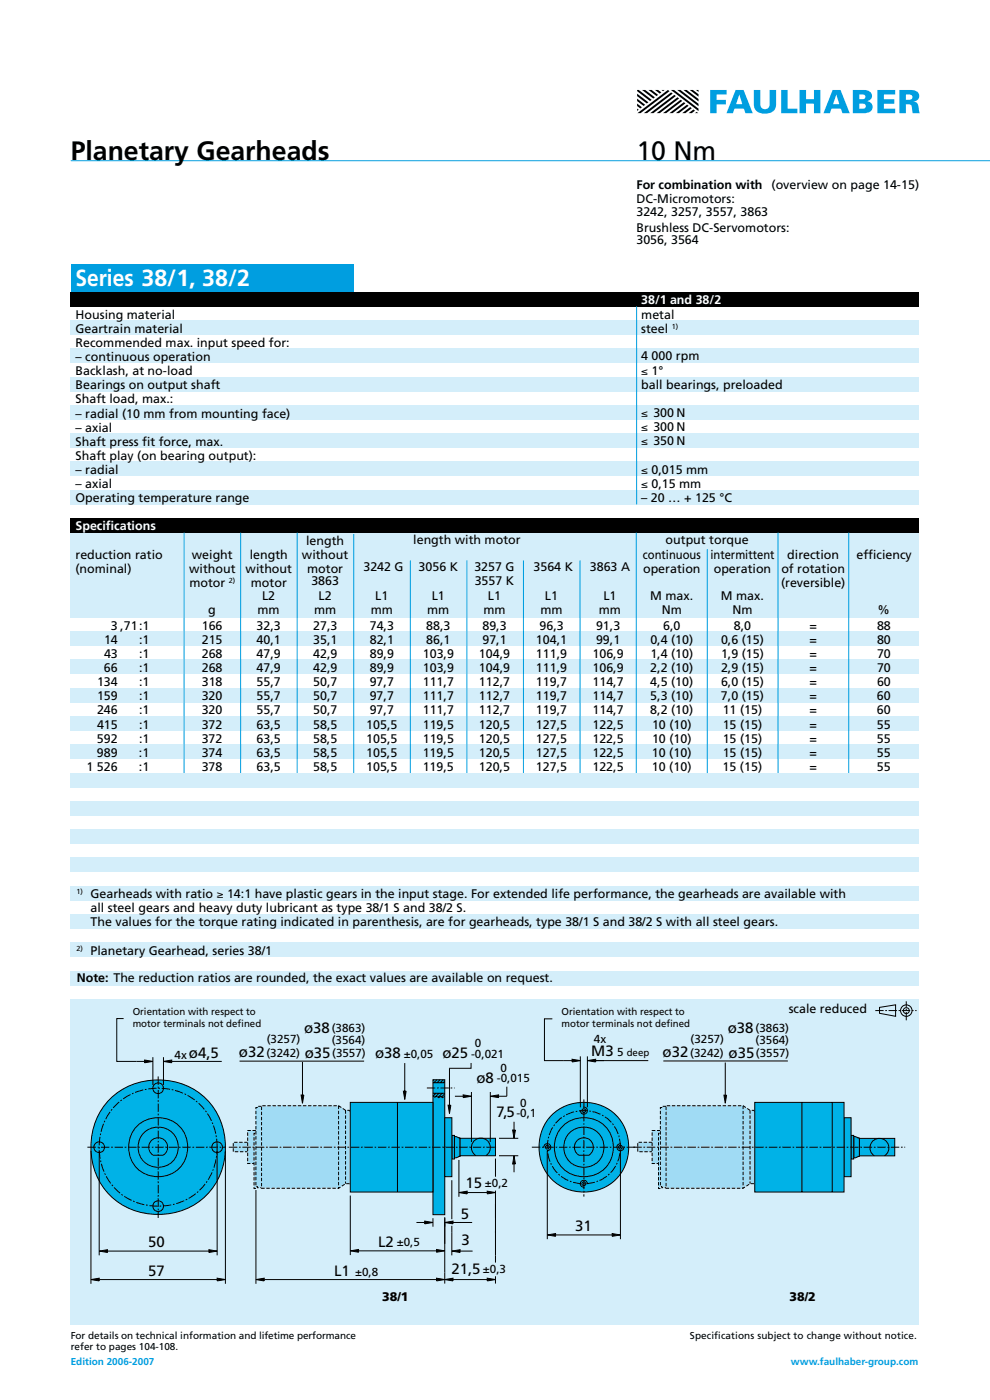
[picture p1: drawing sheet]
<svg xmlns="http://www.w3.org/2000/svg" width="210mm" height="297mm" viewBox="0 0 210 297" stroke-linecap="round" stroke-linejoin="round" font-family="sans-serif">
<path d="M15 112.8h180v18.2h-180z" fill-rule="evenodd" fill="#d4eefa"/>
<path d="M15 110h180v3h-180z" fill-rule="evenodd" fill="#000"/>
<g fill="#d4eefa">
<path d="M15 188h180v3h-180z" fill-rule="evenodd"/>
<path d="M15 212h180v69h-180z" fill-rule="evenodd"/>
</g>
<path d="M15 56h60v6h-60z" fill-rule="evenodd" fill="#009ee0"/>
<path d="M15 206h180v3h-180z" fill-rule="evenodd" fill="#d4eefa"/>
<path d="M15 62h180v3h-180z" fill-rule="evenodd" fill="#000"/>
<g fill="#d4eefa">
<path d="M15 68h180v3h-180z" fill-rule="evenodd"/>
<path d="M15 74h180v3h-180z" fill-rule="evenodd"/>
<path d="M15 80h180v3h-180z" fill-rule="evenodd"/>
<path d="M15 86h180v3h-180z" fill-rule="evenodd"/>
<path d="M15 92h180v3h-180z" fill-rule="evenodd"/>
<path d="M15 98h180v3h-180z" fill-rule="evenodd"/>
<path d="M15 104h180v3h-180z" fill-rule="evenodd"/>
<path d="M15 134h180v3h-180z" fill-rule="evenodd"/>
<path d="M15 140h180v3h-180z" fill-rule="evenodd"/>
<path d="M15 146h180v3h-180z" fill-rule="evenodd"/>
<path d="M15 152h180v3h-180z" fill-rule="evenodd"/>
<path d="M15 158h180v3h-180z" fill-rule="evenodd"/>
<path d="M15 164h180v3h-180z" fill-rule="evenodd"/>
<path d="M15 170h180v3h-180z" fill-rule="evenodd"/>
<path d="M15 176h180v3h-180z" fill-rule="evenodd"/>
<path d="M15 182h180v3h-180z" fill-rule="evenodd"/>
<path d="M15 200h180v3h-180z" fill-rule="evenodd"/>
<path d="M15 194h180v3h-180z" fill-rule="evenodd"/>
</g>
<path d="M15 34.1h195.1" fill="none" stroke="#009ee0" stroke-width=".21"/>
<path d="M135 19h60.1v5.3h-60.1z" fill-rule="evenodd" fill="#fff"/>
<g fill="#000">
<path d="M138.9 19.1h.7l.7 .5-.3 .3zM140.3 19.1h.7l-.4 .2zM136.6 24l5.8-4.4 .3 .3-5.4 4.1zM142.3 19.1h.7l5.2 4v.5zM143.7 19.1h.6l3.9 2.9v.5zM145 19.1h.7l2.5 1.9v.5zM146.3 19.1h.7l1.2 .9v.5zM147.6 19.1h.6v.4zM135.2 24l6.5-4.9 .3 .2-6.1 4.7zM135.1 23l.4 .3-.4 .2zM135.1 22l1.1 .8-.4 .2-.7-.5zM135.1 20.9l1.8 1.3-.4 .3-1.4-1.1z"/>
<path d="M135.1 19.9l2.4 1.8-.3 .3-2.1-1.6zM135.1 19.1h.4l2.7 2.1-.3 .2-2.8-2.1zM137.9 24l5.1-3.9 .4 .3-4.8 3.6zM136.2 19.1h.7l2 1.6-.3 .2zM137.6 19.1h.6l1.4 1-.3 .3zM139.3 24l4.4-3.4 .3 .3-4 3.1zM140.6 24l3.8-2.8 .3 .2-3.4 2.6zM142 24l3.1-2.3 .3 .2-2.7 2.1zM144.7 24l1.7-1.3 .3 .3-1.3 1zM146.1 24l1-.8 .3 .3-.7 .5zM143.4 24l2.3-1.8 .4 .2-2.1 1.6zM147.4 24l.4-.3 .3 .3z"/>
</g>
<g fill="#009ee0">
<path d="M150.6 19.1h3.5v.9h-2.1v1.2h2v.9h-2v1.9h-1.4z"/>
<path d="M159.9 19.1h1.4v3a.99 .99 0 0 0 1 1.1 .99 .99 0 0 0 1-1.1v-3h1.3v3.1a2.01 2.01 0 0 1-2.3 1.9 2.01 2.01 0 0 1-2.4-1.9z"/>
<path d="M165.7 19.1h1.4v4h2v.9h-3.4z"/>
<path d="M169.6 19.1h1.4v1.9h1.7v-1.9h1.3v4.9h-1.3v-2h-1.7v2h-1.4z"/>
<path d="M186.1 19.1h3.8v.9h-2.4v1.1h2.2v.9h-2.2v1.1h2.4v.9h-3.8z"/>
</g>
<g fill="#009ee0">
<path d="M156.1 19.1h1.6l2 4.9h-1.6l-.3-.9h-2l-.3 .9h-1.4zM156.8 20l-.7 2.1h1.4z" fill-rule="evenodd"/>
<path d="M176.6 19.1h1.7l1.9 4.9h-1.5l-.3-.9h-2l-.4 .9h-1.3zM177.4 20l-.7 2.1h1.3z" fill-rule="evenodd"/>
<path d="M180.9 19.1h2.4a1.32 1.32 0 0 1 1.3 .4 1.32 1.32 0 0 1 .2 1.5l-.9 .5a1.27 1.27 0 0 1 1.2 1.3 1.27 1.27 0 0 1-1.4 1.2h-2.8zM182.3 22v1.1l1.1-.1a.53 .53 0 0 0 .3-.6 .53 .53 0 0 0-.5-.4zM182.3 20v1h.7a.51 .51 0 0 0 .6-.4 .51 .51 0 0 0-.6-.6z" fill-rule="evenodd"/>
<path d="M192.2 20v1.2a1.08 1.08 0 0 0 1.4-.6 .66 .66 0 0 0-.9-.6zM190.8 19.1h2.7a1.24 1.24 0 0 1 1.5 1.1 1.24 1.24 0 0 1-1.3 1.4 1.26 1.26 0 0 1 1.2 1.5l.2 .9h-1.5l-.1-.8a.87 .87 0 0 0-.8-1.1h-.5v1.9h-1.4z" fill-rule="evenodd"/>
</g>
<path d="M182.3 241.5h7.5v3.7h-7.5z" fill="#00b2e7"/>
<path d="M182.3 241.5h7.5v3.7h-7.5z" fill="none" stroke="#000" stroke-width=".21"/>
<path d="M22.8 233.7a14.8 14.8 0 0 1 22.4 1.1 14.7 14.7 0 0 1-4.3 21 14.5 14.5 0 0 1-20.4-6.4 15.2 15.2 0 0 1 2.3-15.7z" fill="#00b2e7"/>
<path d="M22.8 233.7a14.8 14.8 0 0 1 22.4 1.1 14.7 14.7 0 0 1-4.3 21 14.5 14.5 0 0 1-20.4-6.4 15.2 15.2 0 0 1 2.3-15.7z" fill="none" stroke="#000" stroke-width=".21"/>
<path d="M91.8 229.1h2.5v28.6h-2.5z" fill="#00b2e7"/>
<path d="M91.8 229.1h2.5v28.6h-2.5z" fill="none" stroke="#000" stroke-width=".21"/>
<path d="M96.4 241.1l1.2 .3v3.9l-.8 .3h-.4z" fill="#00b2e7"/>
<path d="M96.4 241.1l1.2 .3v3.9l-.8 .3h-.4z" fill="none" stroke="#000" stroke-width=".21"/>
<path d="M97.6 241.5h7.5v3.7h-7.5z" fill="#00b2e7"/>
<path d="M97.6 241.5h7.5v3.7h-7.5z" fill="none" stroke="#000" stroke-width=".21"/>
<path d="M95.8 240.9h.6v5h-.6z" fill="#00b2e7"/>
<path d="M95.8 240.9h.6v5h-.6z" fill="none" stroke="#000" stroke-width=".21"/>
<path d="M94.3 237.1h1.5v12.5h-1.5z" fill="#00b2e7"/>
<path d="M94.3 237.1h1.5v12.5h-1.5z" fill="none" stroke="#000" stroke-width=".21"/>
<path d="M116.7 237a9.6 9.6 0 0 1 11.1-2.3 9.6 9.6 0 0 1 5.5 9.9 9.4 9.4 0 0 1-11.9 8 9.6 9.6 0 0 1-4.7-15.6z" fill="#00b2e7"/>
<g fill="none" stroke="#000" stroke-width=".21">
<path d="M26.2 216.1h-1.4v9.1h5.9M115.4 216.1h1.8M115.5 216.1v8.9M30.7 224.9l1.7 .3-1.7 .3zM32.4 224.3v5.9M34.7 225.2l1.7-.3v.6zM34.7 224.3v5.9M36.4 225.2h10.6M63.9 232.3h.6l-.3 1.8zM64.2 225.3v7.5M85.6 231.5h.5l-.2 1.7zM85.9 225.5v6.6"/>
<path d="M91.8 232.5l.4 .3 .4-.2 .5 .3 .4-.3 .3 .3 .5-.3M91.8 229.7h2.5M91.8 231.9h2.5M92 229.1l-.2 .1M92.5 231.9l-.6 .6M92.7 229.1l-.6 .6M93.1 231.9l-.7 .8M93.3 229.1l-.6 .6M93.8 231.9l-.9 .9M94 229.1l-.6 .6M94.3 232l-.6 .7M94.3 229.4l-.3 .3"/>
<path d="M95.1 234.5h.5l-.3 1.7zM95.3 226.6v8.6M96.5 232.6h1.8M98.3 232.3l1.7 .3-1.7 .3zM100 231.7v10.6M104 232.6l1.8-.3v.6zM104 231.7v10.6M107.5 230.5v2.1h-1.7M108.7 239.7h.6l-.3 1.8zM109 238v1.7M115.4 225h5.9M116.7 237a9.6 9.6 0 0 1 11.1-2.3 9.6 9.6 0 0 1 5.5 9.9 9.4 9.4 0 0 1-11.9 8 9.6 9.6 0 0 1-4.7-15.6z"/>
<path d="M121.3 224.7l1.8 .3-1.8 .3zM123.1 224.1v10.8M123.7 234.9a.75 .75 0 0 1 .9 .6 .75 .75 0 0 1-.7 .9 .75 .75 0 0 1-.8-.8M124.6 225l1.8-.3v.6zM124.6 224.1v10.8M125.5 225h12M153.6 232.3h.5l-.3 1.7zM153.8 225.4v7.2M19.3 244.1v28.3M21 244.1v22.2M32 242.1a2.01 2.01 0 0 1 3.1 0 2.01 2.01 0 0 1-.5 3h-2.1a2 2 0 0 1-.5-3zM46.1 244.1v22.2"/>
<path d="M47.8 244.1v28.3M54.3 252.5v19.9M74.3 253.6v12.7M88.3 259.3h1.8M90.1 259.1l1.7 .2-1.7 .3zM91.8 258.4v1.8M94.3 259.3l1.8-.2v.5zM94.3 258.2v14.1M95.8 250.4v8.2M96.1 259.3h4.1M97.3 253l1.8-.3v.6zM97.3 246.1v7.8"/>
<path d="M99.1 253h4.2M100.9 245.2a2 2 0 0 1-.4-3.1 2 2 0 0 1 3 0 2 2 0 0 1-.4 3.1M103.3 252.7l1.8 .3-1.8 .3zM105.1 245.8v3.8M105.1 252.6v15.2M105.9 241.5h4M105.9 245.2h4M109 245.2l.3 1.7h-.6zM109 246.9v1.8M115.4 243.5a.75 .75 0 0 1 .6-.9 .75 .75 0 0 1 .8 .8 .75 .75 0 0 1-.8 .7M116.1 244.1v18.8M122.3 242.1a2.01 2.01 0 0 1 3.1 0 2.01 2.01 0 0 1-.5 3h-2.1a2 2 0 0 1-.5-3z"/>
<path d="M124.6 251.2a.75 .75 0 0 0-.8-.8 .75 .75 0 0 0-.7 .8 .75 .75 0 0 0 .9 .7M131.6 244.1v18.8M131.7 242.6a.75 .75 0 0 0-.8 .8 .75 .75 0 0 0 .8 .7 .75 .75 0 0 0 .6-.9M19.3 271.5l1.7-.3v.5zM21 265.4l1.8-.3v.6zM21 271.5h25.1M22.8 265.4h21.5M44.3 265.1l1.8 .3-1.8 .3zM46.1 271.2l1.7 .3-1.7 .2zM54.3 271.5l1.7-.3v.5zM56 271.5h36.6M74.3 265.4l1.8-.3v.6z"/>
<path d="M76.1 265.4h16.5M92.6 265.1l1.7 .3-1.7 .3zM92.6 271.2l1.7 .3-1.7 .2zM94.3 271.5l1.8-.3v.5zM95.8 265.4l1.8-.3v.6zM95.8 260v6.3M96.1 271.5h7.2M97.6 265.4h2.6M103.3 271.2l1.8 .3-1.8 .2zM105.1 270.7v1.6M116.1 262l1.7-.3v.6zM117.8 262h12.1"/>
<path d="M129.9 261.7l1.7 .3-1.7 .3z"/>
<circle cx="33.5" cy="230.9" r="1.13"/>
<circle cx="123.8" cy="235.6" r=".4"/>
<circle cx="21" cy="243.4" r="1.13"/>
<circle cx="33.5" cy="243.4" r="6.3"/>
<circle cx="33.5" cy="243.4" r="4.3"/>
<circle cx="33.5" cy="255.9" r="1.13"/>
<circle cx="46.1" cy="243.4" r="1.13"/>
<circle cx="116.1" cy="243.4" r=".4"/>
<circle cx="123.8" cy="243.4" r="6.3"/>
<circle cx="123.8" cy="243.4" r="4.3"/>
<circle cx="123.8" cy="251.1" r=".4"/>
<circle cx="131.6" cy="243.4" r=".4"/>
</g>
<path d="M33.6 228.4v30M90.5 230.8h5.9M123.9 233.2v20.7M18.5 243.4h29.4M46.1 243.4a12.2 12.2 0 0 0-14-12.5 12.3 12.3 0 0 0-10.8 15.2 12.3 12.3 0 0 0 15 9.5 12 12 0 0 0 9.8-12.2M112.8 243.4h26.1M131.6 243.4a7.8 7.8 0 0 0-8.8-7.7 7.8 7.8 0 0 0-6.4 9.8 7.8 7.8 0 0 0 8.5 5.6 7.8 7.8 0 0 0 6.7-7.7" fill="none" stroke="#000" stroke-width=".21" stroke-dasharray="1.8 .4 .4 .4" stroke-linecap="butt"/>
<g fill="#000">
<path d="M30.7 224.9l1.7 .3-1.7 .3zM34.7 225.2l1.7-.3v.6zM63.9 232.3h.6l-.3 1.8zM85.6 231.5h.5l-.2 1.7zM95.1 234.5h.5l-.3 1.7zM98.3 232.3l1.7 .3-1.7 .3zM104 232.6l1.8-.3v.6zM108.7 239.7h.6l-.3 1.8zM121.3 224.7l1.8 .3-1.8 .3zM124.6 225l1.8-.3v.6zM153.6 232.3h.5l-.3 1.7zM90.1 259.1l1.7 .2-1.7 .3z"/>
<path d="M94.3 259.3l1.8-.2v.5zM97.3 253l1.8-.3v.6zM103.3 252.7l1.8 .3-1.8 .3zM109 245.2l.3 1.7h-.6zM19.3 271.5l1.7-.3v.5zM21 265.4l1.8-.3v.6zM44.3 265.1l1.8 .3-1.8 .3zM46.1 271.2l1.7 .3-1.7 .2zM54.3 271.5l1.7-.3v.5zM74.3 265.4l1.8-.3v.6zM92.6 265.1l1.7 .3-1.7 .3zM92.6 271.2l1.7 .3-1.7 .2z"/>
<path d="M94.3 271.5l1.8-.3v.5zM95.8 265.4l1.8-.3v.6zM103.3 271.2l1.8 .3-1.8 .2zM116.1 262l1.7-.3v.6zM129.9 261.7l1.7 .3-1.7 .3z"/>
</g>
<path d="M135.3 242.3h3v2h-3z" fill="#a0dbf4"/>
<path d="M138.3 242.3h-3v2h3" fill="none" stroke="#000" stroke-width=".21" stroke-dasharray=".7 .4" stroke-linecap="butt"/>
<path d="M138.3 239.8h1.8l-.4 7h-1.4z" fill="#a0dbf4"/>
<path d="M140.1 239.8h-1.8v7h1.4M140.1 252.1h-.4v-11.7h.4" fill="none" stroke="#000" stroke-width=".21" stroke-dasharray=".7 .4" stroke-linecap="butt"/>
<path d="M139.9 240.4v11.7" fill="none" stroke="#a0dbf4" stroke-width=".4"/>
<path d="M140.1 234.9h.3v-.2h.9v17.3h-.9v-.3h-.3z" fill="#a0dbf4"/>
<path d="M141.3 234.7h-.9v.2h-.3v16.8h.3v.3h.9" fill="none" stroke="#000" stroke-width=".21" stroke-dasharray=".7 .4" stroke-linecap="butt"/>
<path d="M141.3 234.6h16.3l1.5 .9h.7l.3 .3v15.2l-.2 .1h-.8l-1.5 1h-16.3z" fill="#a0dbf4"/>
<path d="M157.6 234.6v17.5M159.1 235.5v15.6M160.1 235.8l-.3-.3h-.7l-1.5-.9h-16.3v17.5h16.3l1.5-1h.8l.2-.1" fill="none" stroke="#000" stroke-width=".21" stroke-dasharray=".7 .4" stroke-linecap="butt"/>
<path d="M185.5 245.2a2 2 0 0 1-.5-3 2 2 0 0 1 3.1 0 2 2 0 0 1-.5 3" fill="none" stroke="#000" stroke-width=".21"/>
<path d="M181.1 241.1l1.2 .3v3.9l-.9 .3h-.3z" fill="#00b2e7"/>
<path d="M181.1 241.1l1.2 .3v3.9l-.9 .3h-.3z" fill="none" stroke="#000" stroke-width=".21"/>
<path d="M180.5 240.9h.6v5h-.6z" fill="#00b2e7"/>
<path d="M180.5 240.9h.6v5h-.6z" fill="none" stroke="#000" stroke-width=".21"/>
<path d="M179 237.1h1.5v12.5h-1.5z" fill="#00b2e7"/>
<path d="M179 237.1h1.5v12.5h-1.5z" fill="none" stroke="#000" stroke-width=".21"/>
<path d="M160.1 233.9h18.9v19h-18.9z" fill="#00b2e7"/>
<path d="M160.1 233.9h18.9v19h-18.9zM170.1 233.9v19M176.5 233.9v19" fill="none" stroke="#000" stroke-width=".21"/>
<path d="M134.3 243.4h57.7" fill="none" stroke="#000" stroke-width=".21" stroke-dasharray="1.8 .4 .4 .4" stroke-linecap="butt"/>
<path d="M49.5 242.3h3v2h-3z" fill="#a0dbf4"/>
<path d="M52.5 242.3h-3v2h3" fill="none" stroke="#000" stroke-width=".21" stroke-dasharray=".7 .4" stroke-linecap="butt"/>
<path d="M52.5 239.8h1.8l-.4 7h-1.4z" fill="#a0dbf4"/>
<path d="M54.3 239.8h-1.8v7h1.4M54.3 252.1h-.4v-11.7h.4" fill="none" stroke="#000" stroke-width=".21" stroke-dasharray=".7 .4" stroke-linecap="butt"/>
<path d="M54.1 240.4v11.7" fill="none" stroke="#a0dbf4" stroke-width=".4"/>
<path d="M54.3 234.9h.3v-.2h.9v17.3h-.9v-.3h-.3z" fill="#a0dbf4"/>
<path d="M55.5 234.7h-.9v.2h-.3v16.8h.3v.3h.9" fill="none" stroke="#000" stroke-width=".21" stroke-dasharray=".7 .4" stroke-linecap="butt"/>
<path d="M55.5 234.6h16.3l1.5 .9h.8l.2 .3v15.2l-.2 .1h-.8l-1.5 1h-16.3z" fill="#a0dbf4"/>
<path d="M71.8 234.6v17.5M73.3 235.5v15.6M74.3 235.8l-.2-.3h-.8l-1.5-.9h-16.3v17.5h16.3l1.5-1h.8l.2-.1" fill="none" stroke="#000" stroke-width=".21" stroke-dasharray=".7 .4" stroke-linecap="butt"/>
<path d="M74.3 233.9h17.5v19h-17.5z" fill="#00b2e7"/>
<g fill="none" stroke="#000" stroke-width=".21">
<path d="M186.6 213.7l3.4-.5v2.4l-3.4-.6zM50.8 225.1h26.4M74.3 233.9h17.5v19h-17.5zM84.3 233.9v19M99.9 225.5v1.1h-4.6M140.7 225.1h26.4"/>
<circle cx="192.2" cy="214.4" r=".63"/>
<circle cx="192.2" cy="214.4" r="1.22"/>
</g>
<path d="M185.7 214.4h8.7M192.2 216.5v-4.1M48.5 243.4h56.8" fill="none" stroke="#000" stroke-width=".21" stroke-dasharray="1.8 .4 .4 .4" stroke-linecap="butt"/>
<g fill="none" stroke="#009ee0" stroke-width=".21">
<path d="M135 65v42M39 113v51M51 113v51M63 113v51M75 113.3v50.7M87 118.9v45.1M99 118.9v45.1M111 118.9v45.1M123 118.9v45.1M135 113v51M150 116.5v47.5M165 113v51"/>
<path d="M180 113v51"/>
</g>
<g font-size="5.6">
<text x="15" y="33.9">Planetary Gearheads</text>
<text x="135" y="33.9">10 Nm</text>
</g>
<text font-size="4.9" fill="#fff" x="16" y="60.7">Series 38/1, 38/2</text>
<g font-size="3.2">
<text x="64.5" y="219.1">ø38</text>
<text x="154.4" y="219.1">ø38</text>
<text x="40.1" y="224.5">ø4,5</text>
<text x="50.7" y="224.3">ø32</text>
<text x="64.7" y="224.5">ø35</text>
<text x="79.6" y="224.5">ø38</text>
<text x="93.9" y="224.5">ø25</text>
<text x="125.4" y="224.1">M3</text>
<text x="140.6" y="224.2">ø32</text>
<text x="154.5" y="224.5">ø35</text>
<text x="101.1" y="229.7">ø8</text>
<text x="105.3" y="237">7,5</text>
<text x="98.7" y="252">15</text>
<text x="97.8" y="258.5">5</text>
<text x="122" y="261.1">31</text>
<text x="31.4" y="264.6">50</text>
<text x="80.2" y="264.5">L2</text>
<text x="97.9" y="264.1">3</text>
<text x="31.4" y="270.7">57</text>
<text x="70.9" y="270.7">L1</text>
<text x="95.8" y="270.3">21,5</text>
</g>
<g font-size="2.6">
<text x="135" y="40.1">For combination with</text>
<text x="163.7" y="40.1">(overview on page 14-15)</text>
<text x="135" y="45.7">3242, 3257, 3557, 3863</text>
<text x="135" y="43.1">DC-Micromotors:</text>
<text x="135" y="51.7">3056, 3564</text>
<text x="135" y="49.1">Brushless DC-Servomotors:</text>
<text x="16" y="67.6">Housing material</text>
<text x="16" y="70.6">Geartrain material</text>
<text x="136" y="67.6">metal</text>
<text x="136" y="70.6">steel</text>
<text x="16" y="73.6">Recommended max. input speed for:</text>
<text x="16" y="76.6">– continuous operation</text>
<text x="136" y="76.5">4 000 rpm</text>
<text x="16" y="79.6">Backlash, at no-load</text>
<text x="16" y="82.6">Bearings on output shaft</text>
<text x="136" y="79.5">≤ 1°</text>
<text x="136" y="82.6">ball bearings, preloaded</text>
<text x="16" y="85.6">Shaft load, max.:</text>
<text x="16" y="88.6">– radial (10 mm from mounting face)</text>
<text x="136" y="88.5">≤ 300 N</text>
<text x="16" y="91.6">– axial</text>
<text x="16" y="94.6">Shaft press f</text>
<text x="30.1" y="94.6">it force, max.</text>
<text x="136" y="91.5">≤ 300 N</text>
<text x="136" y="94.5">≤ 350 N</text>
<text x="16" y="97.6">Shaft play (on bearing output):</text>
<text x="16" y="100.6">– radial</text>
<text x="136" y="100.5">≤ 0,015 mm</text>
<text x="16" y="103.6">– axial</text>
<text x="16" y="106.6">Operating temperature range</text>
<text x="136" y="103.5">≤ 0,15 mm</text>
<text x="136" y="106.5">– 20 … + 125 °C</text>
<text x="16" y="118.5">reduction ratio</text>
<text x="40.7" y="118.5">weight</text>
<text x="53" y="118.5">length</text>
<text x="64.1" y="118.6">without</text>
<text x="64.9" y="115.6">length</text>
<text x="87.7" y="115.4">length with motor</text>
<text x="136.4" y="118.5">continuous</text>
<text x="141.2" y="115.5">output torque</text>
<text x="150.7" y="118.5">intermittent</text>
<text x="167" y="118.5">direction</text>
<text x="181.7" y="118.5">eff</text>
<text x="184.2" y="118.5">iciency</text>
<text x="16" y="121.5">(nominal)</text>
<text x="40.1" y="121.5">without</text>
<text x="40.2" y="124.5">motor</text>
<text x="52.1" y="121.5">without</text>
<text x="53.2" y="124.5">motor</text>
<text x="65.2" y="121.6">motor</text>
<text x="66" y="124.2">3863</text>
<text x="77.1" y="121.2">3242 G</text>
<text x="88.8" y="121.2">3056 K</text>
<text x="100.6" y="121.2">3257 G</text>
<text x="100.7" y="124.2">3557 K</text>
<text x="113.2" y="121.2">3564 K</text>
<text x="125.1" y="121.2">3863 A</text>
<text x="136.4" y="121.5">operation</text>
<text x="151.4" y="121.5">operation</text>
<text x="165.7" y="124.5">(reversible)</text>
<text x="165.7" y="121.5">of rotation</text>
<text x="44.2" y="130.2">g</text>
<text x="54.6" y="130.2">mm</text>
<text x="55.6" y="127.2">L2</text>
<text x="66.6" y="130.2">mm</text>
<text x="67.6" y="127.2">L2</text>
<text x="78.6" y="130.2">mm</text>
<text x="79.6" y="127.2">L1</text>
<text x="90.6" y="130.2">mm</text>
<text x="91.6" y="127.2">L1</text>
<text x="102.5" y="130.2">mm</text>
<text x="103.5" y="127.2">L1</text>
<text x="114.6" y="130.2">mm</text>
<text x="115.6" y="127.2">L1</text>
<text x="127" y="130.2">mm</text>
<text x="128" y="127.2">L1</text>
<text x="137.9" y="127.2">M max.</text>
<text x="140.4" y="130.2">Nm</text>
<text x="152.9" y="127.2">M max.</text>
<text x="155.3" y="130.2">Nm</text>
<text x="186.2" y="130.2">%</text>
<text x="22.1" y="136.6">14</text>
<text x="23.5" y="133.6">3 ,71:1</text>
<text x="29.5" y="136.6">:1</text>
<text x="42.8" y="136.6">215</text>
<text x="42.8" y="133.6">166</text>
<text x="54.4" y="136.6">40,1</text>
<text x="54.4" y="133.6">32,3</text>
<text x="66.4" y="136.6">35,1</text>
<text x="66.4" y="133.6">27,3</text>
<text x="78.4" y="136.6">82,1</text>
<text x="78.4" y="133.6">74,3</text>
<text x="90.4" y="136.6">86,1</text>
<text x="90.4" y="133.6">88,3</text>
<text x="102.3" y="136.6">97,1</text>
<text x="102.3" y="133.6">89,3</text>
<text x="113.7" y="136.6">104,1</text>
<text x="114.4" y="133.6">96,3</text>
<text x="126.4" y="136.6">99,1</text>
<text x="126.4" y="133.6">91,3</text>
<text x="138" y="136.6">0,4 (10)</text>
<text x="140.7" y="133.6">6,0</text>
<text x="152.9" y="136.6">0,6 (15)</text>
<text x="155.7" y="133.6">8,0</text>
<text x="171.7" y="136.6">=</text>
<text x="171.7" y="133.6">=</text>
<text x="186" y="136.6">80</text>
<text x="186" y="133.6">88</text>
<text x="22.1" y="142.6">66</text>
<text x="22.1" y="139.6">43</text>
<text x="29.5" y="142.6">:1</text>
<text x="29.5" y="139.6">:1</text>
<text x="42.8" y="142.6">268</text>
<text x="42.8" y="139.6">268</text>
<text x="54.4" y="142.6">47,9</text>
<text x="54.4" y="139.6">47,9</text>
<text x="66.4" y="142.6">42,9</text>
<text x="66.4" y="139.6">42,9</text>
<text x="78.4" y="142.6">89,9</text>
<text x="78.4" y="139.6">89,9</text>
<text x="89.7" y="142.6">103,9</text>
<text x="89.7" y="139.6">103,9</text>
<text x="101.6" y="142.6">104,9</text>
<text x="101.6" y="139.6">104,9</text>
<text x="113.7" y="142.6">111,9</text>
<text x="113.7" y="139.6">111,9</text>
<text x="125.7" y="142.6">106,9</text>
<text x="125.7" y="139.6">106,9</text>
<text x="137.9" y="142.6">2,2 (10)</text>
<text x="138" y="139.6">1,4 (10)</text>
<text x="152.9" y="142.6">2,9 (15)</text>
<text x="152.9" y="139.6">1,9 (15)</text>
<text x="171.7" y="142.6">=</text>
<text x="171.7" y="139.6">=</text>
<text x="186" y="142.6">70</text>
<text x="186" y="139.6">70</text>
<text x="20.6" y="148.6">159</text>
<text x="20.6" y="145.6">134</text>
<text x="29.5" y="148.6">:1</text>
<text x="29.5" y="145.6">:1</text>
<text x="42.8" y="148.6">320</text>
<text x="42.8" y="145.6">318</text>
<text x="54.4" y="148.6">55,7</text>
<text x="54.4" y="145.6">55,7</text>
<text x="66.4" y="148.6">50,7</text>
<text x="66.4" y="145.6">50,7</text>
<text x="78.4" y="148.6">97,7</text>
<text x="78.4" y="145.6">97,7</text>
<text x="89.7" y="148.6">111,7</text>
<text x="89.7" y="145.6">111,7</text>
<text x="101.6" y="148.6">112,7</text>
<text x="101.6" y="145.6">112,7</text>
<text x="113.7" y="148.6">119,7</text>
<text x="113.7" y="145.6">119,7</text>
<text x="125.7" y="148.6">114,7</text>
<text x="125.7" y="145.6">114,7</text>
<text x="137.9" y="148.6">5,3 (10)</text>
<text x="137.9" y="145.6">4,5 (10)</text>
<text x="152.9" y="148.6">7,0 (15)</text>
<text x="152.9" y="145.6">6,0 (15)</text>
<text x="171.7" y="148.6">=</text>
<text x="171.7" y="145.6">=</text>
<text x="186" y="148.6">60</text>
<text x="186" y="145.6">60</text>
<text x="20.6" y="154.6">415</text>
<text x="20.6" y="151.6">246</text>
<text x="29.5" y="154.6">:1</text>
<text x="29.5" y="151.6">:1</text>
<text x="42.8" y="154.6">372</text>
<text x="42.8" y="151.6">320</text>
<text x="54.4" y="154.6">63,5</text>
<text x="54.4" y="151.6">55,7</text>
<text x="66.4" y="154.6">58,5</text>
<text x="66.4" y="151.6">50,7</text>
<text x="77.7" y="154.6">105,5</text>
<text x="78.4" y="151.6">97,7</text>
<text x="89.7" y="154.6">119,5</text>
<text x="89.7" y="151.6">111,7</text>
<text x="101.6" y="154.6">120,5</text>
<text x="101.6" y="151.6">112,7</text>
<text x="113.7" y="154.6">127,5</text>
<text x="113.7" y="151.6">119,7</text>
<text x="125.7" y="154.6">122,5</text>
<text x="125.7" y="151.6">114,7</text>
<text x="137.9" y="151.6">8,2 (10)</text>
<text x="138.3" y="154.6">10 (10)</text>
<text x="153.3" y="154.6">15 (15)</text>
<text x="153.3" y="151.6">11 (15)</text>
<text x="171.7" y="154.6">=</text>
<text x="171.7" y="151.6">=</text>
<text x="186" y="154.6">55</text>
<text x="186" y="151.6">60</text>
<text x="20.6" y="160.6">989</text>
<text x="20.6" y="157.6">592</text>
<text x="29.5" y="160.6">:1</text>
<text x="29.5" y="157.6">:1</text>
<text x="42.8" y="160.6">374</text>
<text x="42.8" y="157.6">372</text>
<text x="54.4" y="160.6">63,5</text>
<text x="54.4" y="157.6">63,5</text>
<text x="66.4" y="160.6">58,5</text>
<text x="66.4" y="157.6">58,5</text>
<text x="77.7" y="160.6">105,5</text>
<text x="77.7" y="157.6">105,5</text>
<text x="89.7" y="160.6">119,5</text>
<text x="89.7" y="157.6">119,5</text>
<text x="101.6" y="160.6">120,5</text>
<text x="101.6" y="157.6">120,5</text>
<text x="113.7" y="160.6">127,5</text>
<text x="113.7" y="157.6">127,5</text>
<text x="125.7" y="160.6">122,5</text>
<text x="125.7" y="157.6">122,5</text>
<text x="138.3" y="160.6">10 (10)</text>
<text x="138.3" y="157.6">10 (10)</text>
<text x="153.3" y="160.6">15 (15)</text>
<text x="153.3" y="157.6">15 (15)</text>
<text x="171.7" y="160.6">=</text>
<text x="171.7" y="157.6">=</text>
<text x="186" y="160.6">55</text>
<text x="186" y="157.6">55</text>
<text x="18.4" y="163.6">1 526</text>
<text x="29.5" y="163.6">:1</text>
<text x="42.8" y="163.6">378</text>
<text x="54.4" y="163.6">63,5</text>
<text x="66.4" y="163.6">58,5</text>
<text x="77.7" y="163.6">105,5</text>
<text x="89.7" y="163.6">119,5</text>
<text x="101.6" y="163.6">120,5</text>
<text x="113.7" y="163.6">127,5</text>
<text x="125.7" y="163.6">122,5</text>
<text x="138.3" y="163.6">10 (10)</text>
<text x="153.3" y="163.6">15 (15)</text>
<text x="171.7" y="163.6">=</text>
<text x="186" y="163.6">55</text>
<text x="19.2" y="190.5">Gearheads with ratio ≥ 14:1 have plastic gears in the input stage. For extended life performance, the gearheads are available with</text>
<text x="19.2" y="193.5">all steel gears and heavy duty lubricant as type 38/1 S and 38/2 S.</text>
<text x="19.2" y="196.5">The values for the torque rating indicated in parenthesis, are for gearheads, type 38/1 S and 38/2 S with all steel gears.</text>
<text x="19.2" y="202.5">Planetary Gearhead, series 38/1</text>
<text x="16.3" y="208.4">Note: The reduction ratios are rounded, the exact values are available on request.</text>
<text x="167.3" y="215">scale reduced</text>
<text x="81.1" y="276.1">38/1</text>
<text x="167.5" y="276.1">38/2</text>
</g>
<g font-size="2.6" fill="#fff">
<text x="136" y="64.5">38/1 and 38/2</text>
<text x="16" y="112.4">Specif</text>
<text x="22.5" y="112.4">ications</text>
</g>
<g font-size="2.5">
<text x="56.6" y="221.4">(3257)</text>
<text x="70.4" y="218.9">(3863)</text>
<text x="70.4" y="221.5">(3564)</text>
<text x="126" y="221.3">4x</text>
<text x="146.5" y="221.3">(3257)</text>
<text x="160.3" y="218.8">(3863)</text>
<text x="160.3" y="221.5">(3564)</text>
<text x="37" y="224.6">4x</text>
<text x="56.5" y="224.2">(3242)</text>
<text x="70.5" y="224.2">(3557)</text>
<text x="85.6" y="224.5">±0,05</text>
<text x="99.9" y="224.5">-0,021</text>
<text x="100.7" y="222.2">0</text>
<text x="106.2" y="227.4">0</text>
<text x="130.9" y="224.1">5</text>
<text x="146.4" y="224.1">(3242)</text>
<text x="160.3" y="224.2">(3557)</text>
<text x="105.4" y="229.6">-0,015</text>
<text x="109.5" y="237.1">-0,1</text>
<text x="110.3" y="234.8">0</text>
<text x="102.9" y="251.9">±0,2</text>
<text x="84.2" y="264.4">±0,5</text>
<text x="102.4" y="270">±0,3</text>
<text x="75.3" y="270.6">±0,8</text>
</g>
<g font-size="2.1">
<text x="28.1" y="215.4">Orientation with respect to</text>
<text x="119.1" y="215.4">Orientation with respect to</text>
<text x="28.1" y="217.9">motor terminals not def</text>
<text x="50.4" y="217.9">ined</text>
<text x="119.1" y="217.9">motor terminals not def</text>
<text x="141.4" y="217.9">ined</text>
<text x="132.9" y="224">deep</text>
<text x="15" y="284">For details on technical information and lifetime performance</text>
<text x="15" y="286.5">refer to pages 104-108.</text>
<text x="146.4" y="284">Specif</text>
<text x="151.5" y="284">ications subject to change without notice.</text>
</g>
<g font-size="2.1" fill="#009ee0">
<text x="15" y="289.5">Edition 2006-2007</text>
<text x="167.8" y="289.5">www.faulhaber-group.com</text>
</g>
<g font-size="1.5">
<text x="142.5" y="69.7">1)</text>
<text x="48.5" y="123.6">2)</text>
<text x="16.2" y="189.7">1)</text>
<text x="16.2" y="201.7">2)</text>
</g>
</svg>
